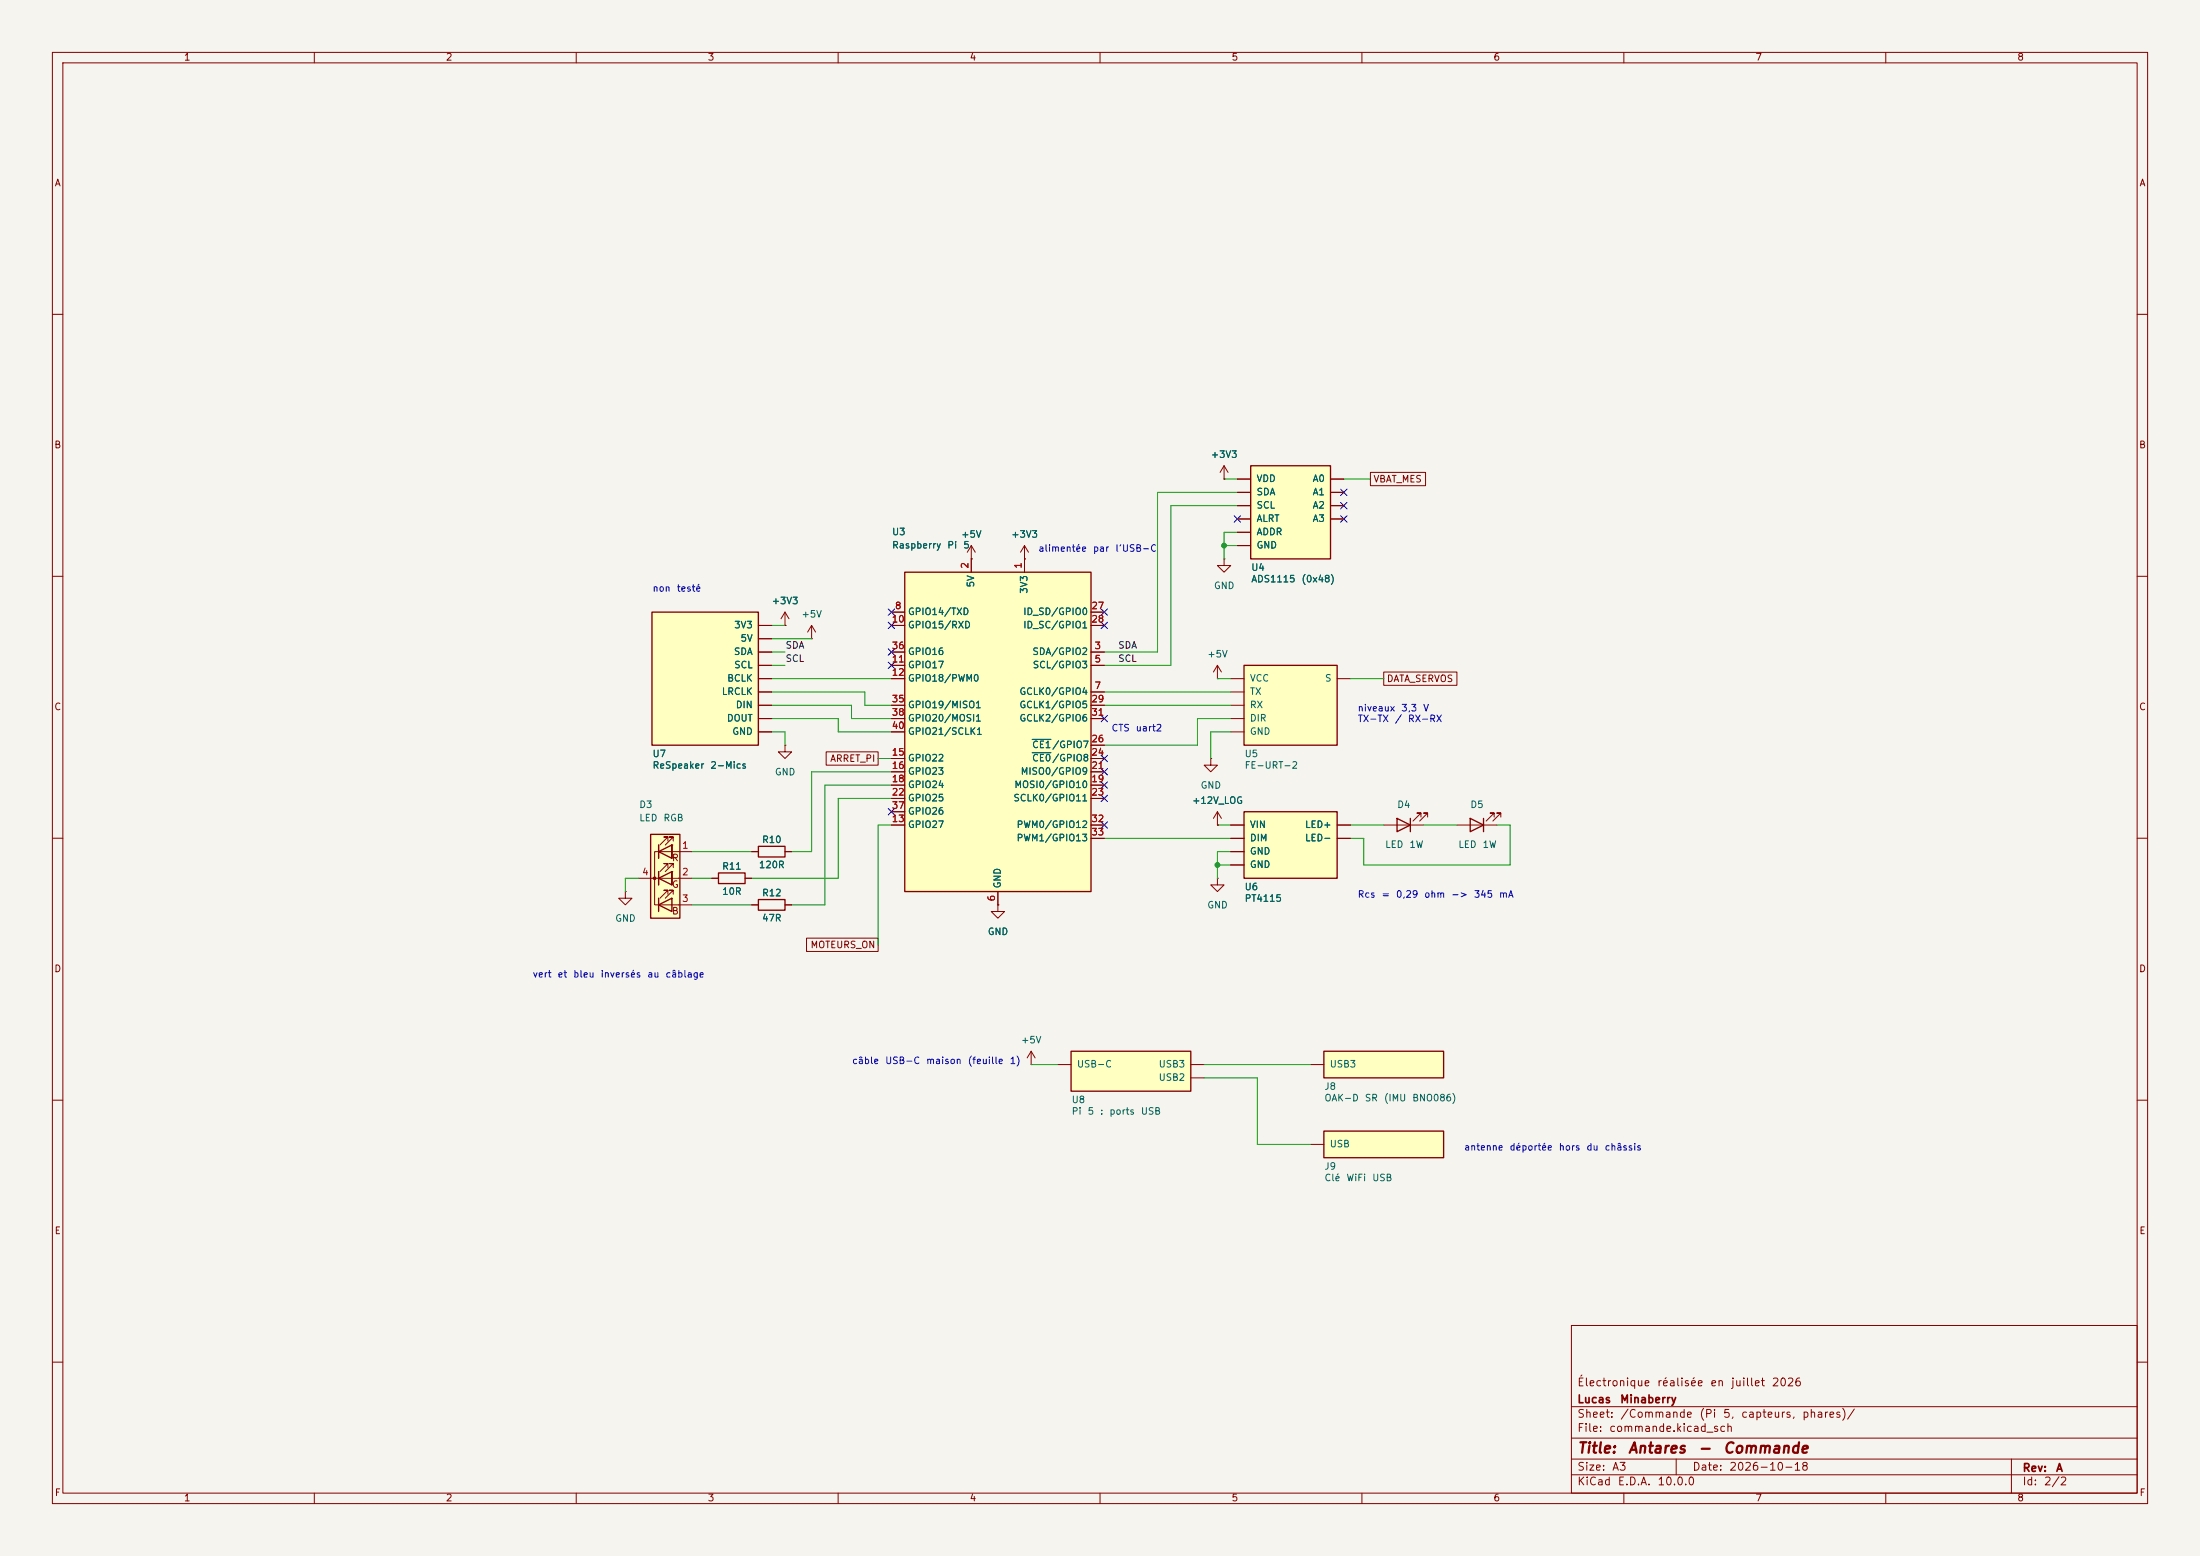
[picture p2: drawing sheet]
<svg xmlns="http://www.w3.org/2000/svg" width="420mm" height="297mm" viewBox="0 0 420 297" stroke-linecap="round" stroke-linejoin="round" font-family="sans-serif">
<path d="M0 0h420v297h-420z" fill="#f5f4ef" stroke="#f5f4ef" stroke-width=".19"/>
<g fill="none" stroke="#840000" stroke-width=".19">
<path d="M10 10h400v277h-400zM12 12h396v273h-396zM60 10v2M110 10v2M160 10v2M210 10v2M260 10v2M310 10v2M360 10v2M10 60h2M408 60h2M10 110h2"/>
<path d="M408 110h2M10 160h2M408 160h2M10 210h2M408 210h2M300 253h108v32h-108zM10 260h2M300 278.5h108M300 274.5h108M300 268.5h108M320 278.5v3M384 278.5v6.5"/>
<path d="M408 260h2M60 285v2M110 285v2M160 285v2M210 285v2M260 285v2M300 281.5h108M310 285v2M360 285v2"/>
</g>
<path d="M238.8 88.9h15.2v17.8h-15.2z" fill="#ffffc2"/>
<path d="M238.8 88.9h15.2v17.8h-15.2zM266.7 156.2l2.5 1.3-2.5 1.3zM269.2 156.2v2.6M280.7 156.2l2.5 1.3-2.5 1.3zM283.2 156.2v2.6M137.2 166.6h5v2.1h-5zM144.8 161.5h5.1v2.1h-5.1z" fill="none" stroke="#840000" stroke-width=".25"/>
<g fill="none" stroke="#840000" stroke-width=".19">
<path d="M236.2 91.4h2.6M236.2 94h2.6M236.2 96.5h2.6M236.2 99.1h2.6M254 91.4h2.5M254 94h2.5M254 96.5h2.5M254 99.1h2.5M185.4 106.7h.1M185.4 104.1l-.7 1.3M185.4 104.1l.8 1.3M185.4 104.1v2.6"/>
<path d="M195.6 106.7h.1M195.6 104.1l-.8 1.3M195.6 104.1l.7 1.3M195.6 104.1v2.6M236.2 101.6h2.6M236.2 104.1h2.6M149.9 142.2v1.3h1.2l-1.2 1.3-1.3-1.3h1.3M149.9 142.2h.1M264.2 157.5h7.6M271.3 156v-.8h-.8h.8l-1.6 1.5M272.5 156v-.8h-.7h.7l-1.5 1.5M278.1 157.5h7.6"/>
<path d="M285.2 156v-.8h-.7h.7l-1.5 1.5M286.5 156v-.8h-.8h.8l-1.5 1.5M135.9 167.6h1.3M142.2 167.6h1.3M143.5 162.6h1.3M149.9 162.6h1.2M190.5 172.7v1.3h1.3l-1.3 1.3-1.3-1.3h1.3M190.5 172.7h.1"/>
</g>
<path d="M237.5 127h17.8v15.2h-17.8z" fill="#ffffc2"/>
<path d="M237.5 127h17.8v15.2h-17.8zM144.8 171.7h5.1v2h-5.1z" fill="none" stroke="#840000" stroke-width=".25"/>
<g fill="none" stroke="#840000" stroke-width=".19">
<path d="M233.7 106.7v1.3h1.2l-1.2 1.2-1.3-1.2h1.3M233.7 106.7h.1M232.4 129.5h.1M232.4 127l-.8 1.3M232.4 127l.8 1.3M232.4 127v2.5M234.9 129.5h2.6M234.9 132.1h2.6M234.9 134.6h2.6M234.9 137.2h2.6M234.9 139.7h2.6M255.3 129.5h2.5"/>
<path d="M143.5 172.7h1.3M149.9 172.7h1.2"/>
</g>
<path d="M124.2 159.3h5.6v16h-5.6z" fill="#ffffc2"/>
<circle cx="125" cy="167.6" r=".25" fill="#840000" stroke="#840000" stroke-width=".19"/>
<path d="M124.2 159.3h5.6v16h-5.6zM125.7 162.6l2.6-1.3v2.5zM125.7 167.6l2.6-1.2v2.5zM125.7 172.7l2.6-1.2v2.5zM125.7 161.3v2.5M125.7 166.4v2.5M125.7 171.5v2.5" fill="none" stroke="#840000" stroke-width=".25"/>
<g fill="none" stroke="#840000" stroke-width=".19">
<path d="M233.7 91.4h.1M233.7 88.9l-.8 1.3M233.7 88.9l.7 1.3M233.7 88.9v2.5M149.9 119.4h.1M149.9 116.8l-.8 1.3M149.9 116.8l.7 1.3M149.9 116.8v2.6M154.9 119.4l-.7 1.3M154.9 119.4l.8 1.3M154.9 119.4v2.5M154.9 121.9h.1"/>
<path d="M119.4 170.2v1.3h1.2l-1.2 1.2-1.3-1.2h1.3M119.4 170.2h.1M121.9 167.6h10.2M125.7 161.3v2.5M125.7 166.4v2.5M125.7 172.7h6.4M127.5 160.5v-.7h-.8h.8l-1.5 1.5M127.5 165.6v-.8h-.8h.8l-1.5 1.6M127.5 170.7v-.8h-.8h.8l-1.5 1.6M128.3 161.3h.1M128.3 161.3v2.5zM128.3 166.4h.1"/>
<path d="M128.3 166.4v2.5zM128.5 160.5v-.7h-.7h.7l-1.5 1.5M128.5 165.6v-.8h-.7h.7l-1.5 1.6M128.5 170.7v-.8h-.7h.7l-1.5 1.6M132.1 162.6h-7.1v10.1h1M196.8 203.2h.1M196.8 200.7l-.7 1.2M196.8 200.7l.8 1.2M196.8 200.7v2.5"/>
</g>
<path d="M124.5 116.8h20.3v25.4h-20.3z" fill="#ffffc2"/>
<path d="M124.5 116.8h20.3v25.4h-20.3z" fill="none" stroke="#840000" stroke-width=".25"/>
<g fill="none" stroke="#840000" stroke-width=".19">
<path d="M144.8 119.4h2.5M144.8 121.9h2.5M144.8 124.5h2.5M144.8 127h2.5M144.8 129.5h2.5M144.8 132.1h2.5M144.8 134.6h2.5M144.8 137.2h2.5M144.8 139.7h2.5M231.1 144.8v1.3h1.3l-1.3 1.2-1.2-1.2h1.2M231.1 144.8h.1M232.4 157.5h.1"/>
<path d="M232.4 154.9l-.8 1.3M232.4 154.9l.8 1.3M232.4 154.9v2.6"/>
</g>
<path d="M172.7 109.2h35.6v61h-35.6z" fill="#ffffc2"/>
<path d="M172.7 109.2h35.6v61h-35.6z" fill="none" stroke="#840000" stroke-width=".25"/>
<g fill="none" stroke="#840000" stroke-width=".19">
<path d="M170.2 116.8h2.5M170.2 119.4h2.5M185.4 106.7v2.5M195.6 106.7v2.5M208.3 116.8h2.5M208.3 119.4h2.5M170.2 124.5h2.5M170.2 127h2.5M170.2 129.5h2.5M170.2 134.6h2.5M170.2 137.2h2.5M170.2 139.7h2.5"/>
<path d="M208.3 124.5h2.5M208.3 127h2.5M208.3 132.1h2.5M208.3 134.6h2.5M208.3 137.2h2.5M170.2 157.5h2.5M170.2 144.8h2.5M170.2 147.3h2.5M170.2 149.9h2.5M170.2 152.4h2.5M170.2 154.9h2.5M208.3 157.5h2.5"/>
<path d="M208.3 144.8h2.5M208.3 147.3h2.5M208.3 149.9h2.5M208.3 152.4h2.5M208.3 142.2h2.5M190.5 170.2v2.5M208.3 160h2.5"/>
</g>
<path d="M197.1 143.7h3.5M197.1 141.1h3.5" fill="none" stroke="#006464" stroke-width=".19"/>
<path d="M204.5 200.7h22.8v7.6h-22.8z" fill="#ffffc2"/>
<path d="M204.5 200.7h22.8v7.6h-22.8z" fill="none" stroke="#840000" stroke-width=".25"/>
<path d="M201.9 203.2h2.6M227.3 203.2h2.6M227.3 205.7h2.6" fill="none" stroke="#840000" stroke-width=".19"/>
<path d="M237.5 154.9h17.8v12.7h-17.8z" fill="#ffffc2"/>
<path d="M237.5 154.9h17.8v12.7h-17.8z" fill="none" stroke="#840000" stroke-width=".25"/>
<path d="M234.9 157.5h2.6M255.3 157.5h2.5M234.9 160h2.6M234.9 162.6h2.6M234.9 165.1h2.6M255.3 160h2.5" fill="none" stroke="#840000" stroke-width=".19"/>
<path d="M252.7 215.9h22.9v5.1h-22.9z" fill="#ffffc2"/>
<path d="M252.7 215.9h22.9v5.1h-22.9z" fill="none" stroke="#840000" stroke-width=".25"/>
<path d="M250.2 218.4h2.5" fill="none" stroke="#840000" stroke-width=".19"/>
<path d="M252.7 200.7h22.9v5h-22.9z" fill="#ffffc2"/>
<path d="M252.7 200.7h22.9v5h-22.9z" fill="none" stroke="#840000" stroke-width=".25"/>
<g fill="none" stroke="#840000" stroke-width=".19">
<path d="M233.7 91.4h.1M236.2 91.4h2.6M236.2 94h2.6M236.2 96.5h2.6M236.2 99.1h2.6M254 91.4h2.5M254 94h2.5M254 96.5h2.5M254 99.1h2.5M261.6 90.2h10.5v2.5h-10.5zM144.8 119.4h2.5M149.9 119.4h.1"/>
<path d="M170.2 116.8h2.5M170.2 119.4h2.5M185.4 106.7h.1M185.4 106.7v2.5M195.6 106.7h.1M195.6 106.7v2.5M208.3 116.8h2.5M208.3 119.4h2.5M236.2 101.6h2.6M236.2 104.1h2.6M144.8 124.5h2.5M144.8 127h2.5"/>
<path d="M144.8 132.1h2.5M144.8 129.5h2.5M144.8 134.6h2.5M144.8 137.2h2.5M144.8 139.7h2.5M144.8 121.9h2.5M170.2 124.5h2.5M170.2 127h2.5M170.2 129.5h2.5M170.2 134.6h2.5M170.2 137.2h2.5M170.2 139.7h2.5"/>
<path d="M208.3 124.5h2.5M208.3 127h2.5M208.3 132.1h2.5M208.3 134.6h2.5M208.3 137.2h2.5M264.2 128.3h13.9v2.5h-13.9zM157.7 143.5h9.9v2.6h-9.9zM170.2 157.5h2.5M170.2 144.8h2.5M170.2 147.3h2.5M170.2 149.9h2.5M170.2 152.4h2.5"/>
<path d="M170.2 154.9h2.5M208.3 157.5h2.5M208.3 144.8h2.5M208.3 147.3h2.5M208.3 149.9h2.5M208.3 152.4h2.5M208.3 142.2h2.5M232.4 157.5h.1M234.9 157.5h2.6M255.3 157.5h2.5M135.9 167.6h1.3M142.2 167.6h1.3"/>
<path d="M143.5 162.6h1.3M143.5 172.7h1.3M149.9 162.6h1.2M149.9 172.7h1.2M154 179.1h13.6v2.5h-13.6zM190.5 172.7h.1M190.5 170.2v2.5M208.3 160h2.5M232.4 167.6v1.3h1.3l-1.3 1.3-1.3-1.3h1.3M232.4 167.6h.1M234.9 160h2.6M234.9 162.6h2.6"/>
<path d="M234.9 165.1h2.6M255.3 160h2.5M250.2 203.2h2.5"/>
</g>
<g fill="none" stroke="#009600" stroke-width=".19">
<path d="M233.7 91.4h2.5M236.2 94h-15.2v30.5h-10.2M236.2 96.5h-12.7v30.5h-12.7M256.5 91.4h5.1M147.3 119.4h2.6M233.7 104.1h2.5M236.2 101.6h-2.5v5.1M147.3 139.7h2.6v2.5M147.3 137.2h12.7v2.5h10.2M147.3 129.5h22.9M147.3 132.1h17.8v2.5h5.1M147.3 134.6h15.3v2.6h7.6"/>
<path d="M147.3 121.9h7.6M147.3 124.5h2.6M147.3 127h2.6M210.8 132.1h24.1M210.8 134.6h24.1M232.4 129.5h2.5M234.9 139.7h-3.8v5.1M234.9 137.2h-6.3v5h-17.8M257.8 129.5h6.4M167.6 144.8h2.6M170.2 157.5h-2.6v22.8M170.2 147.3h-15.3v15.3h-3.8"/>
<path d="M170.2 152.4h-10.2v15.2h-16.5M170.2 149.9h-12.7v22.8h-6.4M232.4 157.5h2.5M257.8 157.5h6.4M271.8 157.5h6.3M285.7 157.5h2.6v7.6h-28v-5.1h-2.5M121.9 167.6h-2.5v2.6M132.1 162.6h11.4M132.1 167.6h3.8M132.1 172.7h11.4M210.8 160h24.1M232.4 165.1h2.5"/>
<path d="M234.9 162.6h-2.5v5M196.8 203.2h5.1M229.9 203.2h20.3M229.9 205.7h10.1v12.7h10.2"/>
</g>
<g fill="none" stroke="#000084" stroke-width=".19">
<path d="M235.6 98.5l1.2 1.2M236.8 98.5l-1.2 1.2M255.9 98.5l1.2 1.2M255.9 95.9l1.2 1.2M255.9 93.4l1.2 1.2M257.1 98.5l-1.2 1.2M257.1 95.9l-1.2 1.2M257.1 93.4l-1.2 1.2M169.6 118.8l1.2 1.2M169.6 116.2l1.2 1.2M170.8 118.8l-1.2 1.2M170.8 116.2l-1.2 1.2"/>
<path d="M210.2 118.8l1.2 1.2M210.2 116.2l1.2 1.2M211.4 118.8l-1.2 1.2M211.4 116.2l-1.2 1.2M169.6 123.9l1.2 1.2M169.6 126.4l1.2 1.2M170.8 123.9l-1.2 1.2M170.8 126.4l-1.2 1.2M210.2 136.6l1.2 1.2M211.4 136.6l-1.2 1.2M169.6 154.3l1.2 1.2M170.8 154.3l-1.2 1.2"/>
<path d="M210.2 156.9l1.2 1.2M210.2 149.3l1.2 1.2M210.2 146.7l1.2 1.2M210.2 151.8l1.2 1.2M210.2 144.2l1.2 1.2M211.4 156.9l-1.2 1.2M211.4 149.3l-1.2 1.2M211.4 146.7l-1.2 1.2M211.4 151.8l-1.2 1.2M211.4 144.2l-1.2 1.2"/>
</g>
<path d="M197.1 143.7h3.5M197.1 141.1h3.5" fill="none" stroke="#006464" stroke-width=".19"/>
<g fill="#009600" stroke="#009600" stroke-width=".19">
<circle cx="232.4" cy="165.1" r=".46"/>
<circle cx="233.7" cy="104.1" r=".46"/>
</g>
<g font-size="2" fill="#840000">
<text x="301" y="277.9">Title:</text>
<text x="310.6" y="277.9">Antares</text>
<text x="324" y="277.9">-</text>
<text x="328.8" y="277.9">Commande</text>
</g>
<g font-size="1.5" fill="#840000">
<text x="301" y="268.2">Lucas</text>
<text x="301" y="265">Électronique</text>
<text x="309.2" y="268.2">Minaberry</text>
<text x="316.2" y="265">réalisée</text>
<text x="326.4" y="265">en</text>
<text x="330.3" y="265">juillet</text>
<text x="338.1" y="265">2026</text>
<text x="301" y="273.7">File:</text>
<text x="301" y="271">Sheet:</text>
<text x="307.1" y="273.7">commande.kicad_sch</text>
<text x="309.2" y="271">/Commande</text>
<text x="324.3" y="271">(Pi</text>
<text x="328.8" y="271">5,</text>
<text x="332.3" y="271">capteurs,</text>
<text x="343.9" y="271">phares)/</text>
<text x="301" y="281.1">Size:</text>
<text x="307.6" y="281.1">A3</text>
<text x="323" y="281.1">Date:</text>
<text x="330" y="281.1">2026-10-18</text>
<text x="386" y="281.3">Rev:</text>
<text x="392.4" y="281.3">A</text>
<text x="301" y="283.9">KiCad</text>
<text x="308.7" y="283.9">E.D.A.</text>
<text x="316.3" y="283.9">10.0.0</text>
<text x="386" y="283.9">Id:</text>
<text x="390.1" y="283.9">2/2</text>
</g>
<g font-size="1.3" fill="#840000">
<text x="35" y="11.9">1</text>
<text x="85" y="11.9">2</text>
<text x="135" y="11.9">3</text>
<text x="185" y="11.9">4</text>
<text x="235" y="11.9">5</text>
<text x="285" y="11.9">6</text>
<text x="335" y="11.9">7</text>
<text x="385" y="11.9">8</text>
<text x="10.3" y="35.9">A</text>
<text x="408.3" y="35.9">A</text>
<text x="10.3" y="85.9">B</text>
<text x="408.2" y="85.9">B</text>
<text x="262.1" y="92.4">VBAT_MES</text>
<text x="264.6" y="130.5">DATA_SERVOS</text>
<text x="10.3" y="135.9">C</text>
<text x="408.2" y="135.9">C</text>
<text x="158.4" y="145.7">ARRET_PI</text>
<text x="128.2" y="164.7">R</text>
<text x="128.2" y="169.8">G</text>
<text x="128.2" y="174.9">B</text>
<text x="10.3" y="185.9">D</text>
<text x="154.6" y="181.3">MOTEURS_ON</text>
<text x="408.2" y="185.9">D</text>
<text x="10.3" y="235.9">E</text>
<text x="408.3" y="235.9">E</text>
<text x="10.3" y="285.9">F</text>
<text x="35" y="286.9">1</text>
<text x="85" y="286.9">2</text>
<text x="135" y="286.9">3</text>
<text x="185" y="286.9">4</text>
<text x="235" y="286.9">5</text>
<text x="285" y="286.9">6</text>
<text x="335" y="286.9">7</text>
<text x="385" y="286.9">8</text>
<text x="408.3" y="285.9">F</text>
</g>
<g font-size="1.3" fill="#006464">
<text x="231" y="87.7">+3V3</text>
<text x="239.8" y="92.3">VDD</text>
<text x="239.8" y="94.8">SDA</text>
<text x="250.5" y="92.3">A0</text>
<text x="250.5" y="94.8">A1</text>
<text x="239.8" y="97.4">SCL</text>
<text x="239.8" y="99.9">ALRT</text>
<text x="250.5" y="97.4">A2</text>
<text x="250.5" y="99.9">A3</text>
<text x="170.2" y="102.5">U3</text>
<text x="170.2" y="105">Raspberry</text>
<text x="180.7" y="105">Pi</text>
<text x="183.4" y="102.9">+5V</text>
<text x="183.8" y="105">5</text>
<text x="192.9" y="102.9">+3V3</text>
<text x="239.8" y="102.5">ADDR</text>
<text x="239.8" y="105">GND</text>
<text x="186.3" y="112.2" transform="rotate(-90 186.3 112.2)">5V</text>
<text x="196.4" y="113.4" transform="rotate(-90 196.4 113.4)">3V3</text>
<text x="231.6" y="112.7">GND</text>
<text x="238.8" y="111.5">ADS1115</text>
<text x="238.8" y="109.3">U4</text>
<text x="248.3" y="111.5">(0x48)</text>
<text x="147.2" y="115.6">+3V3</text>
<text x="152.9" y="118.2">+5V</text>
<text x="173.2" y="117.7">GPIO14/TXD</text>
<text x="195.2" y="117.7">ID_SD/GPIO0</text>
<text x="140" y="125.3">SDA</text>
<text x="140.1" y="120.2">3V3</text>
<text x="141.3" y="122.8">5V</text>
<text x="173.2" y="120.2">GPIO15/RXD</text>
<text x="173.2" y="125.3">GPIO16</text>
<text x="195.2" y="120.2">ID_SC/GPIO1</text>
<text x="197" y="125.3">SDA/GPIO2</text>
<text x="230.4" y="125.8">+5V</text>
<text x="138.7" y="130.4">BCLK</text>
<text x="140.1" y="127.9">SCL</text>
<text x="173.2" y="127.9">GPIO17</text>
<text x="173.2" y="130.4">GPIO18/PWM0</text>
<text x="197" y="127.9">SCL/GPIO3</text>
<text x="238.5" y="130.4">VCC</text>
<text x="252.8" y="130.4">S</text>
<text x="137.7" y="132.9">LRCLK</text>
<text x="140.4" y="135.5">DIN</text>
<text x="173.2" y="135.5">GPIO19/MISO1</text>
<text x="194.5" y="132.9">GCLK0/GPIO4</text>
<text x="194.5" y="135.5">GCLK1/GPIO5</text>
<text x="238.5" y="132.9">TX</text>
<text x="238.5" y="135.5">RX</text>
<text x="138.7" y="138">DOUT</text>
<text x="139.7" y="140.6">GND</text>
<text x="173.2" y="138">GPIO20/MOSI1</text>
<text x="173.2" y="140.6">GPIO21/SCLK1</text>
<text x="194.5" y="138">GCLK2/GPIO6</text>
<text x="196.9" y="143.1">CE1/GPIO7</text>
<text x="238.5" y="138">DIR</text>
<text x="238.5" y="140.6">GND</text>
<text x="124.5" y="144.8">U7</text>
<text x="124.5" y="147">ReSpeaker</text>
<text x="135.5" y="147">2-Mics</text>
<text x="147.8" y="148.3">GND</text>
<text x="173.2" y="145.6">GPIO22</text>
<text x="173.2" y="148.2">GPIO23</text>
<text x="194.7" y="148.2">MISO0/GPIO9</text>
<text x="196.9" y="145.6">CE0/GPIO8</text>
<text x="237.5" y="144.8">U5</text>
<text x="237.5" y="147">FE-URT-2</text>
<text x="121.9" y="154.5">D3</text>
<text x="173.2" y="150.7">GPIO24</text>
<text x="173.2" y="153.3">GPIO25</text>
<text x="173.2" y="155.8">GPIO26</text>
<text x="193.4" y="153.3">SCLK0/GPIO11</text>
<text x="193.5" y="150.7">MOSI0/GPIO10</text>
<text x="227.5" y="153.7">+12V_LOG</text>
<text x="229.1" y="150.8">GND</text>
<text x="266.6" y="154.5">D4</text>
<text x="280.6" y="154.5">D5</text>
<text x="121.9" y="157.1">LED</text>
<text x="126.5" y="157.1">RGB</text>
<text x="145.4" y="161.2">R10</text>
<text x="173.2" y="158.3">GPIO27</text>
<text x="194" y="158.3">PWM0/GPIO12</text>
<text x="194" y="160.9">PWM1/GPIO13</text>
<text x="238.5" y="158.3">VIN</text>
<text x="238.5" y="160.9">DIM</text>
<text x="249" y="158.3">LED+</text>
<text x="249" y="160.9">LED-</text>
<text x="137.8" y="166.3">R11</text>
<text x="144.8" y="166">120R</text>
<text x="238.5" y="163.4">GND</text>
<text x="238.5" y="166">GND</text>
<text x="264.3" y="162.2">LED</text>
<text x="268.9" y="162.2">1W</text>
<text x="278.3" y="162.2">LED</text>
<text x="282.9" y="162.2">1W</text>
<text x="137.8" y="171.1">10R</text>
<text x="145.4" y="171.4">R12</text>
<text x="191.4" y="169.7" transform="rotate(-90 191.4 169.7)">GND</text>
<text x="230.4" y="173.7">GND</text>
<text x="237.5" y="170.2">U6</text>
<text x="237.5" y="172.4">PT4115</text>
<text x="117.3" y="176.2">GND</text>
<text x="145.4" y="176.2">47R</text>
<text x="188.5" y="178.8">GND</text>
<text x="194.8" y="199.5">+5V</text>
<text x="205.5" y="204.1">USB-C</text>
<text x="221.1" y="204.1">USB3</text>
<text x="221.1" y="206.6">USB2</text>
<text x="252.7" y="208.3">J8</text>
<text x="253.7" y="204.1">USB3</text>
<text x="204.5" y="213.1">Pi</text>
<text x="204.5" y="210.9">U8</text>
<text x="207.5" y="213.1">5</text>
<text x="209.9" y="213.1">:</text>
<text x="211.7" y="213.1">ports</text>
<text x="217.7" y="213.1">USB</text>
<text x="252.7" y="210.5">OAK-D</text>
<text x="260.4" y="210.5">SR</text>
<text x="264.1" y="210.5">(IMU</text>
<text x="269.5" y="210.5">BNO086)</text>
<text x="253.7" y="219.3">USB</text>
<text x="252.7" y="223.6">J9</text>
<text x="252.7" y="225.8">Clé</text>
<text x="256.9" y="225.8">WiFi</text>
<text x="261.9" y="225.8">USB</text>
</g>
<g font-size="1.3" fill="#0000c2">
<text x="198.1" y="105.6">alimentée</text>
<text x="208.5" y="105.6">par</text>
<text x="212.8" y="105.6">l'USB-C</text>
<text x="124.5" y="113.2">non</text>
<text x="129.1" y="113.2">testé</text>
<text x="259.1" y="136.1">niveaux</text>
<text x="267.4" y="136.1">3,3</text>
<text x="271.6" y="136.1">V</text>
<text x="212.1" y="139.9">CTS</text>
<text x="216.7" y="139.9">uart2</text>
<text x="259.1" y="138.1">TX-TX</text>
<text x="266.2" y="138.1">/</text>
<text x="268.7" y="138.1">RX-RX</text>
<text x="259.1" y="171.7">Rcs</text>
<text x="263.6" y="171.7">=</text>
<text x="266.4" y="171.7">0,29</text>
<text x="271.8" y="171.7">ohm</text>
<text x="276.9" y="171.7">-&gt;</text>
<text x="281.3" y="171.7">345</text>
<text x="286.1" y="171.7">mA</text>
<text x="101.6" y="186.9">vert</text>
<text x="106.3" y="186.9">et</text>
<text x="109.3" y="186.9">bleu</text>
<text x="114.5" y="186.9">inversés</text>
<text x="123.5" y="186.9">au</text>
<text x="126.9" y="186.9">câblage</text>
<text x="162.6" y="203.4">câble</text>
<text x="168.9" y="203.4">USB-C</text>
<text x="176.7" y="203.4">maison</text>
<text x="184.6" y="203.4">(feuille</text>
<text x="192.6" y="203.4">1)</text>
<text x="279.4" y="219.9">antenne</text>
<text x="288.1" y="219.9">déportée</text>
<text x="297.5" y="219.9">hors</text>
<text x="302.7" y="219.9">du</text>
<text x="306.2" y="219.9">châssis</text>
</g>
<g font-size="1.3" fill="#a90000">
<text x="185.2" y="108.7" transform="rotate(-90 185.2 108.7)">2</text>
<text x="195.3" y="108.7" transform="rotate(-90 195.3 108.7)">1</text>
<text x="170.1" y="119.1">10</text>
<text x="170.7" y="116.6">8</text>
<text x="208.2" y="116.6">27</text>
<text x="208.2" y="119.1">28</text>
<text x="170.1" y="124.2">36</text>
<text x="208.8" y="124.2">3</text>
<text x="170.1" y="126.7">11</text>
<text x="170.1" y="129.3">12</text>
<text x="208.8" y="126.7">5</text>
<text x="208.8" y="131.8">7</text>
<text x="170.1" y="134.4">35</text>
<text x="170.1" y="136.9">38</text>
<text x="208.2" y="134.4">29</text>
<text x="208.2" y="136.9">31</text>
<text x="170.1" y="139.4">40</text>
<text x="208.2" y="142">26</text>
<text x="170.1" y="144.5">15</text>
<text x="170.1" y="147.1">16</text>
<text x="170.1" y="149.6">18</text>
<text x="208.2" y="149.6">19</text>
<text x="208.2" y="147.1">21</text>
<text x="208.2" y="144.5">24</text>
<text x="170.1" y="152.1">22</text>
<text x="170.1" y="154.7">37</text>
<text x="208.2" y="152.1">23</text>
<text x="170.1" y="157.2">13</text>
<text x="208.2" y="157.2">32</text>
<text x="208.2" y="159.8">33</text>
<text x="122.5" y="167.4">4</text>
<text x="130.1" y="162.3">1</text>
<text x="130.1" y="167.4">2</text>
<text x="130.1" y="172.5">3</text>
<text x="190.2" y="172.2" transform="rotate(-90 190.2 172.2)">6</text>
</g>
<g font-size="1.3" fill="#0f0f0f">
<text x="149.9" y="124.1">SDA</text>
<text x="213.4" y="124.1">SDA</text>
<text x="149.9" y="126.7">SCL</text>
<text x="213.4" y="126.7">SCL</text>
</g>
</svg>
